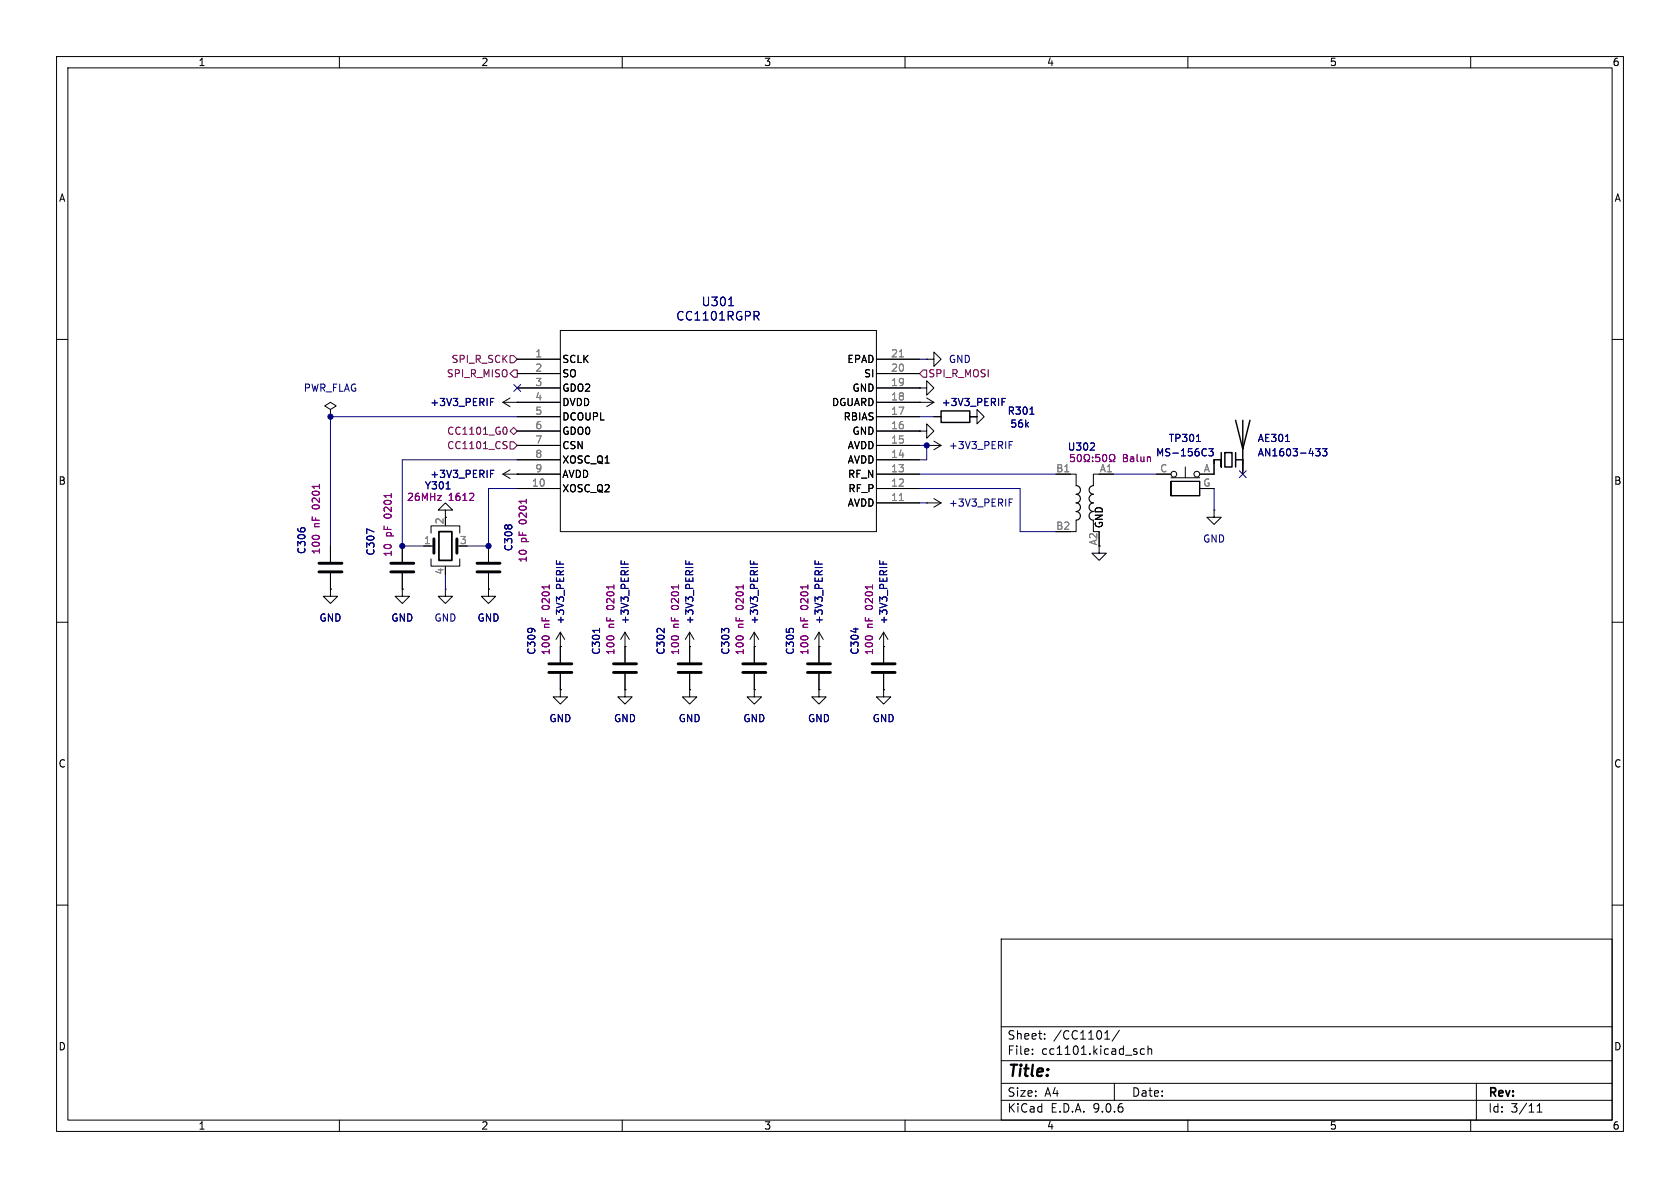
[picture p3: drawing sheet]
<svg xmlns="http://www.w3.org/2000/svg" width="297mm" height="210mm" viewBox="0 0 297 210" stroke-linecap="round" stroke-linejoin="round" font-family="sans-serif">
<g fill="none" stroke="#000" stroke-width=".18">
<path d="M10 10h277v190h-277zM12 12h273v186h-273zM60 10v2M110 10v2M160 10v2M210 10v2M260 10v2M99.1 58.4h55.8v35.6h-55.8zM10 60h2M58.4 72.4l1-.6-1-.7-1 .7 1 .6v1.3M58.4 73.7h.1M88.9 71.1h10.2"/>
<path d="M88.9 71.1l1.3 .8M90.2 70.4l-1.3 .7M91.4 71.1h.1M91.4 78.7h7.7M91.4 73.7h7.7M91.4 63.5h7.7M91.4 66h7.7M91.4 68.6h7.7M91.4 76.2h7.7M154.9 78.7h7.7M154.9 71.1h10.2M154.9 73.7h7.7"/>
<path d="M154.9 63.5h7.7M154.9 66h7.7M154.9 68.6h7.7M154.9 76.2h7.7M162.6 76.2h1.2v-1.3l1.3 1.3-1.3 1.3v-1.3M162.6 76.2h.1M162.6 71.1h.1M162.6 68.6h1.2v-1.3l1.3 1.3-1.3 1.3v-1.3M162.6 68.6h.1M163.8 78.7h.1M163.8 63.5h1.3v-1.3l1.3 1.3-1.3 1.3v-1.3M163.8 63.5h.1"/>
<path d="M163.8 78.7h2.6M163.8 70.4l1.3 .7M165.1 78l1.3 .7M165.1 71.1l-1.3 .8M165.1 73.7h1.3M166.4 78.7l-1.3 .8M171.4 73.7h1.3v-1.3l1.3 1.3-1.3 1.2v-1.2zM171.4 73.7h.1M285 60h2M58.4 96.5v2.8M71.1 96.5v2.8M74.9 96.5h1.8"/>
<path d="M76.2 94.2v-1.2h5.1v1.2M76.2 98.8v1.3h5.1v-1.3M78.7 90.2h-1.2l1.2-1.3 1.3 1.3h-1.3v1.2M86.4 96.5v2.8M88.9 83.8h10.2M88.9 83.8l1.3 .8M90.2 83.1l-1.3 .7M91.4 83.8h.1M91.4 86.4h7.7M91.4 81.3h7.7M154.9 83.8h7.7M154.9 86.4h7.7"/>
<path d="M154.9 88.9h7.7M154.9 81.3h7.7M163.8 88.9h.1M163.8 88.9h2.6M165.1 88.1l1.3 .8M166.4 88.9l-1.3 .8M186.7 83.8h3.5v2.1M190.2 91.9v2.1h-1M194.3 96.5v1.3h1.3l-1.3 1.3-1.3-1.3h1.3M196.8 83.8h-3.5v2.1M204.5 83.8h2.5M207 85.1v2.5z"/>
<path d="M207 87.6h5.1zM207 85.1h5.1zM207 84.5h5.1M209.5 82.6v1.9M212.1 85.1v2.5zM212.1 86.4h2.5M214.6 90.2v1.2h1.3l-1.3 1.3-1.2-1.3h1.2M214.6 90.2h.1M214.6 81.3v2.5h-2.5M219.7 81.3v2.5M10 110h2M58.4 104.1v1.3h1.3l-1.3 1.3-1.3-1.3h1.3"/>
<path d="M58.4 104.1h.1M58.4 101.3v2.8M71.1 104.1v1.3h1.3l-1.3 1.3-1.3-1.3h1.3M71.1 104.1h.1M71.1 101.3v2.8M78.7 104.1v1.3h1.3l-1.3 1.3-1.2-1.3h1.2M78.7 104.1h.1M78.7 100.1v.2M86.4 104.1v1.3h1.2l-1.2 1.3-1.3-1.3h1.3M86.4 104.1h.1M86.4 101.3v2.8M99.1 114.3h.1"/>
<path d="M99.1 111.8v5.3M99.1 119.1v2.8M99.1 111.8l-.8 1.2M99.1 111.8l.7 1.2M110.5 114.3h.1M110.5 111.8v5.3M110.5 119.1v2.8M110.5 111.8l-.8 1.2M110.5 111.8l.8 1.2M121.9 114.3h.1M121.9 111.8l-.7 1.2M121.9 111.8l.8 1.2"/>
<path d="M121.9 111.8v5.3M121.9 119.1v2.8M133.3 114.3h.1M133.3 111.8v5.3M133.3 119.1v2.8M133.3 111.8l-.7 1.2M133.3 111.8l.8 1.2M144.8 114.3h.1M144.8 111.8l-.8 1.2M144.8 111.8l.7 1.2M144.8 111.8v5.3M144.8 119.1v2.8"/>
<path d="M156.2 114.3h.1M156.2 111.8l-.8 1.2M156.2 111.8l.8 1.2M156.2 111.8v5.3M156.2 119.1v2.8M285 110h2M99.1 121.9v1.3h1.2l-1.2 1.3-1.3-1.3h1.3M99.1 121.9h.1M110.5 121.9v1.3h1.3l-1.3 1.3-1.3-1.3h1.3M110.5 121.9h.1M121.9 121.9v1.3h1.3l-1.3 1.3-1.3-1.3h1.3M121.9 121.9h.1"/>
<path d="M133.3 121.9v1.3h1.3l-1.3 1.3-1.2-1.3h1.2M133.3 121.9h.1M144.8 121.9v1.3h1.2l-1.2 1.3-1.3-1.3h1.3M144.8 121.9h.1M156.2 121.9v1.3h1.3l-1.3 1.3-1.3-1.3h1.3M156.2 121.9h.1M10 160h2M177 166h108v32h-108zM285 160h2M60 198v2M110 198v2M160 198v2"/>
<path d="M177 194.5h108M177 191.5h108M177 187.5h108M177 181.5h108M182.5 186.3v.1M182.5 185.5v.1M184.7 183.6v.1M184.7 182.8v.1M195.3 183.7h.9M197 191.5v3M197.9 182.1l-1.3 2M202.3 185.5l-.4-.1-.3 .3v.4l.1 .2h.6"/>
<path d="M203 185.5l.2-.1 .3 .1 .1 .9M203 184.9v1.5M210 198v2M260 198v2M261 191.5v6.5M271.7 196.6h.9M271.7 195.5l.5-.4v1.5"/>
<circle cx="207.5" cy="83.8" r=".51"/>
<circle cx="211.6" cy="83.8" r=".51"/>
</g>
<g fill="none" stroke="#000084" stroke-width=".18">
<path d="M133.7 55.9l.5 .7M133.9 55.1l.3 .2-.1 .4-.2 .2M86.7 71h.4M86.7 70.4h.6M90.8 68l1.2 1.2M92 68l-1.2 1.2M177.1 71h.5M177.1 70.4h.6M178.4 78.7h.4M178.4 78h.6M213.7 79.3h.8l-.4 .5 .3 .1v.6l-.2 .1-.5-.1M232.6 79.3h.8l-.5 .5 .4 .1v.6l-.2 .1-.5-.1"/>
<path d="M233.8 79.3h.8l-.4 .5 .3 .1v.6l-.2 .1-.5-.1M86.7 83.7h.4M86.7 83.1h.6M98.4 99.1v.6M99 99.3v.4M109.8 99.1v.6M110.4 99.3v.4M121.2 99.1v.6M121.8 99.3v.4M132.7 99.1v.6M133.3 99.3v.4M144.1 99.1v.6"/>
<path d="M144.7 99.3v.4M155.5 99.1v.6M156.1 99.3v.4M178.4 88.8h.4M178.4 88.2h.6M219.1 83.2l1.2 1.2M220.3 83.2l-1.2 1.2"/>
</g>
<g fill="none" stroke="#000080" stroke-width=".18">
<path d="M128.8 54h.9M91.4 73.7h-33v22.8M162.6 78.7h1.2v2.6h-1.2M162.6 73.7h2.5M162.6 63.5h1.2M171.4 73.7h1.3M182.1 73.2h.7M192.7 79.6h.8M193.4 78.4v.4M211.5 78h.7M227.3 78h.7M66.1 94l-1.3-.5v.8"/>
<path d="M78.9 86.4h.7M91.4 86.4h-5v10.1h-3.9M91.4 81.3h-20.3v15.2h3.8M162.6 83.8h24.1M162.6 86.4h17.7v7.6h6.4M162.6 88.9h1.2M196.8 83.8h7.7M214.6 86.4v3.8M78.7 101.6v2.5M106 111.1v.7M151.3 111v.8"/>
</g>
<path d="M190.2 85.8a.77 .77 0 0 1 .8 .8 .77 .77 0 0 1-.8 .8 .76 .76 0 0 1 .8 .7 .76 .76 0 0 1-.8 .8 .76 .76 0 0 1 .8 .8 .76 .76 0 0 1-.8 .7 .76 .76 0 0 1 .8 .8 .76 .76 0 0 1-.8 .7M193.3 85.9a.76 .76 0 0 0-.8 .7 .76 .76 0 0 0 .8 .8 .77 .77 0 0 0-.8 .7 .77 .77 0 0 0 .8 .8M193.3 88.9a.76 .76 0 0 0-.8 .8 .76 .76 0 0 0 .8 .7 .77 .77 0 0 0-.8 .8 .77 .77 0 0 0 .8 .8" fill="none" stroke="#000" stroke-width=".2"/>
<g fill="none" stroke="#840084" stroke-width=".18">
<path d="M56.5 85.6v.7M69.2 87.2v.8M83 88.5h.8M83.7 87.3v.4M93 88.3v.7M189.3 80.3l-.1 .6 .2-.1 .4 .1 .2 .5-.3 .2-.5-.1M190.6 80.5a.69 .69 0 0 0 .3 1.1l.2-.1 .1-.4-.1-.6M191.8 80.4a.58 .58 0 0 0 .2 1v.2h-.3M192.4 80.4a.58 .58 0 0 1-.1 1v.2h.3M193.2 81.5v.1M193.2 80.8v.1M194.4 80.3h-.6l-.1 .6 .2-.1 .4 .1 .1 .2v.4l-.2 .1-.5-.1"/>
<path d="M195 80.5l.2-.2a.68 .68 0 0 1 .5 .7 .68 .68 0 0 1-.5 .6l-.2-.1-.1-.4zM196.1 81.6h.3v-.2a.54 .54 0 0 1-.2-.8 .54 .54 0 0 1 .7-.2 .58 .58 0 0 1-.1 1v.2h.3M97.1 103.4v.7M108.5 103.4v.7M120 103.4v.7M131.4 103.4v.7M142.8 103.4v.7M154.2 103.4v.7"/>
</g>
<path d="M166.4 72.6h5v2.1h-5zM218.4 74.3l1.3 5.1 1.3-5.1M219.7 74.3v8.9M215.9 80v2.6v-1.3h-1.3v.6M216.5 80h1.3v2.6h-1.3zM218.4 81.3h1.3M218.4 80v2.6" fill="none" stroke="#000" stroke-width=".25"/>
<g fill="none" stroke="#000" stroke-width=".51">
<path d="M56.4 99.6h4.1M69.1 99.6h4.1M76.7 95.3v2.5M80.8 95.3v2.5M84.3 99.6h4.1M56.4 101.1h4.1M69.1 101.1h4.1M84.3 101.1h4.1M97 118.9h4.1M97 117.3h4.1M108.5 118.9h4M108.5 117.3h4"/>
<path d="M119.9 118.9h4.1M119.9 117.3h4.1M131.3 118.9h4.1M131.3 117.3h4.1M142.7 118.9h4.1M142.7 117.3h4.1M154.2 118.9h4M154.2 117.3h4"/>
</g>
<path d="M77.6 94h2.3v5.1h-2.3z" fill="none" stroke="#000" stroke-width=".3"/>
<path d="M159 63.1h.7M159 88.5h.7" fill="none" stroke="#808080" stroke-width=".18"/>
<path d="M89.2 78l.4 .1M89.2 75.5a.68 .68 0 0 1 .5 .6 .68 .68 0 0 1-.5 .7M89.4 78.7l.2 .3-.2 .3M90.2 78.1h.6l.6 .6-.6 .7h-.6zM90.2 76.2l.6-.6 .6 .6-.6 .6zM90.2 62.9h.6l.6 .6-.6 .6h-.6zM90.2 66l.6-.6h.6v1.3h-.6zM163.2 65.4h.6v1.3h-.6l-.6-.7z" fill="none" stroke="#800000" stroke-width=".18"/>
<g fill="#000080" stroke="#000080" stroke-width=".18">
<circle cx="163.8" cy="78.7" r=".46"/>
<circle cx="58.4" cy="73.7" r=".46"/>
<circle cx="86.4" cy="96.5" r=".46"/>
<circle cx="71.1" cy="96.5" r=".46"/>
</g>
<text font-size="2.8" x="178" y="190.9">Title:</text>
<g font-size="2.1" fill="#000084">
<text x="119.4" y="56.9">CC1101RGPR</text>
<text x="123.9" y="54.3">U301</text>
</g>
<g font-size="2.1">
<text x="178" y="184">Sheet:</text>
<text x="186.2" y="184">/CC1101/</text>
<text x="178" y="186.7">File:</text>
<text x="184.1" y="186.7">cc1101.kicad_sch</text>
<text x="178" y="196.9">KiCad</text>
<text x="178" y="194.1">Size:</text>
<text x="184.7" y="194.1">A4</text>
<text x="185.7" y="196.9">E.D.A.</text>
<text x="193.3" y="196.9">9.0.6</text>
<text x="200" y="194.1">Date:</text>
<text x="263" y="194.3">Rev:</text>
<text x="263" y="196.9">Id:</text>
<text x="267.1" y="196.9">3/11</text>
</g>
<g font-size="1.8">
<text x="35" y="11.9">1</text>
<text x="85" y="11.9">2</text>
<text x="135" y="11.9">3</text>
<text x="185" y="11.9">4</text>
<text x="235" y="11.9">5</text>
<text x="285" y="11.9">6</text>
<text x="10.3" y="35.9">A</text>
<text x="285.3" y="35.9">A</text>
<text x="99.3" y="64.4">SCLK</text>
<text x="149.7" y="64.4">EPAD</text>
<text x="99.3" y="66.9">SO</text>
<text x="99.3" y="69.4">GDO2</text>
<text x="99.3" y="72">DVDD</text>
<text x="147" y="72">DGUARD</text>
<text x="150.6" y="69.4">GND</text>
<text x="152.7" y="66.9">SI</text>
<text x="99.3" y="74.5">DCOUPL</text>
<text x="99.3" y="77.1">GDO0</text>
<text x="149" y="74.5">RBIAS</text>
<text x="150.6" y="77.1">GND</text>
<text x="99.3" y="79.6">CSN</text>
<text x="99.3" y="82.1">XOSC_Q1</text>
<text x="149.8" y="79.6">AVDD</text>
<text x="149.8" y="82.1">AVDD</text>
<text x="10.3" y="85.9">B</text>
<text x="99.3" y="84.7">AVDD</text>
<text x="99.3" y="87.2">XOSC_Q2</text>
<text x="149.8" y="89.8">AVDD</text>
<text x="149.8" y="84.7">RF_N</text>
<text x="149.9" y="87.2">RF_P</text>
<text x="285.3" y="85.9">B</text>
<text x="78.5" y="92.8" transform="rotate(-90 78.5 92.8)">2</text>
<text x="195.2" y="93.5" transform="rotate(-90 195.2 93.5)">GND</text>
<text x="10.3" y="135.9">C</text>
<text x="285.3" y="135.9">C</text>
<text x="10.3" y="185.9">D</text>
<text x="285.3" y="185.9">D</text>
<text x="35" y="199.9">1</text>
<text x="85" y="199.9">2</text>
<text x="135" y="199.9">3</text>
<text x="185" y="199.9">4</text>
<text x="235" y="199.9">5</text>
<text x="285" y="199.9">6</text>
</g>
<g font-size="1.8" fill="#800000">
<text x="79.7" y="64.4">SPI_R_SCK</text>
<text x="78.9" y="66.9">SPI_R_MISO</text>
<text x="164" y="66.9">SPI_R_MOSI</text>
<text x="79" y="77.1">CC1101_G0</text>
<text x="79" y="79.6">CC1101_CS</text>
</g>
<g font-size="1.8" fill="#808080">
<text x="94.5" y="63.2">1</text>
<text x="94.5" y="65.8">2</text>
<text x="157.4" y="63.2">21</text>
<text x="157.4" y="65.8">20</text>
<text x="94.5" y="68.3">3</text>
<text x="94.5" y="70.9">4</text>
<text x="157.4" y="68.3">19</text>
<text x="157.4" y="70.9">18</text>
<text x="94.5" y="73.4">5</text>
<text x="94.5" y="75.9">6</text>
<text x="157.4" y="73.4">17</text>
<text x="157.4" y="75.9">16</text>
<text x="94.5" y="78.5">7</text>
<text x="94.5" y="81">8</text>
<text x="94.5" y="83.6">9</text>
<text x="157.4" y="78.5">15</text>
<text x="157.4" y="81">14</text>
<text x="157.4" y="83.6">13</text>
<text x="186.6" y="83.6">B1</text>
<text x="194.3" y="83.6">A1</text>
<text x="205" y="83.6">C</text>
<text x="212.7" y="83.6">A</text>
<text x="93.9" y="86.1">10</text>
<text x="157.4" y="86.1">12</text>
<text x="157.4" y="88.6">11</text>
<text x="212.6" y="86.1">G</text>
<text x="186.6" y="93.7">B2</text>
<text x="74.9" y="96.3">1</text>
<text x="78.5" y="101.7" transform="rotate(-90 78.5 101.7)">4</text>
<text x="81.2" y="96.3">3</text>
<text x="194.1" y="96.5" transform="rotate(-90 194.1 96.5)">A2</text>
</g>
<g font-size="1.8" fill="#000084">
<text x="167.6" y="64.4">GND</text>
<text x="53.6" y="69.4">PWR_FLAG</text>
<text x="76" y="72">+3V3_PERIF</text>
<text x="166.4" y="72">+3V3_PERIF</text>
<text x="178.5" y="75.8">56k</text>
<text x="167.7" y="79.6">+3V3_PERIF</text>
<text x="204.3" y="80.9">MS-156C3</text>
<text x="222.3" y="80.9">AN1603-433</text>
<text x="76" y="84.7">+3V3_PERIF</text>
<text x="167.7" y="89.8">+3V3_PERIF</text>
<text x="212.6" y="96.1">GND</text>
<text x="56.4" y="110.1">GND</text>
<text x="69.1" y="110.1">GND</text>
<text x="76.7" y="110.1">GND</text>
<text x="84.3" y="110.1">GND</text>
<text x="99.9" y="110.5" transform="rotate(-90 99.9 110.5)">+3V3_PERIF</text>
<text x="111.4" y="110.5" transform="rotate(-90 111.4 110.5)">+3V3_PERIF</text>
<text x="122.8" y="110.5" transform="rotate(-90 122.8 110.5)">+3V3_PERIF</text>
<text x="134.2" y="110.5" transform="rotate(-90 134.2 110.5)">+3V3_PERIF</text>
<text x="145.6" y="110.5" transform="rotate(-90 145.6 110.5)">+3V3_PERIF</text>
<text x="157.1" y="110.5" transform="rotate(-90 157.1 110.5)">+3V3_PERIF</text>
<text x="97" y="127.9">GND</text>
<text x="108.5" y="127.9">GND</text>
<text x="119.9" y="127.9">GND</text>
<text x="131.3" y="127.9">GND</text>
<text x="142.7" y="127.9">GND</text>
<text x="154.2" y="127.9">GND</text>
</g>
<g font-size="1.8" fill="#000080">
<text x="178" y="73.5">R301</text>
<text x="206.5" y="78.3">TP301</text>
<text x="222.3" y="78.3">AE301</text>
<text x="75" y="86.7">Y301</text>
<text x="54.2" y="98.1" transform="rotate(-90 54.2 98.1)">C306</text>
<text x="66.4" y="98.3" transform="rotate(-90 66.4 98.3)">C307</text>
<text x="90.8" y="97.5" transform="rotate(-90 90.8 97.5)">C308</text>
<text x="94.8" y="115.8" transform="rotate(-90 94.8 115.8)">C309</text>
<text x="106.3" y="115.8" transform="rotate(-90 106.3 115.8)">C301</text>
<text x="117.7" y="115.8" transform="rotate(-90 117.7 115.8)">C302</text>
<text x="129.1" y="115.8" transform="rotate(-90 129.1 115.8)">C303</text>
<text x="140.6" y="115.8" transform="rotate(-90 140.6 115.8)">C305</text>
<text x="152" y="115.8" transform="rotate(-90 152 115.8)">C304</text>
</g>
<g font-size="1.8" fill="#840084">
<text x="188.7" y="79.9">U302</text>
<text x="198.4" y="81.9">Balun</text>
<text x="56.7" y="89.9" transform="rotate(-90 56.7 89.9)">0201</text>
<text x="71.9" y="88.7">26MHz</text>
<text x="79.3" y="88.7">1612</text>
<text x="56.7" y="93.3" transform="rotate(-90 56.7 93.3)">nF</text>
<text x="69.4" y="94.9" transform="rotate(-90 69.4 94.9)">pF</text>
<text x="69.4" y="91.5" transform="rotate(-90 69.4 91.5)">0201</text>
<text x="93.3" y="96" transform="rotate(-90 93.3 96)">pF</text>
<text x="93.3" y="92.5" transform="rotate(-90 93.3 92.5)">0201</text>
<text x="56.7" y="98.1" transform="rotate(-90 56.7 98.1)">100</text>
<text x="69.4" y="98.5" transform="rotate(-90 69.4 98.5)">10</text>
<text x="93.3" y="99.5" transform="rotate(-90 93.3 99.5)">10</text>
<text x="97.4" y="107.7" transform="rotate(-90 97.4 107.7)">0201</text>
<text x="108.8" y="107.7" transform="rotate(-90 108.8 107.7)">0201</text>
<text x="120.2" y="107.7" transform="rotate(-90 120.2 107.7)">0201</text>
<text x="131.7" y="107.7" transform="rotate(-90 131.7 107.7)">0201</text>
<text x="143.1" y="107.7" transform="rotate(-90 143.1 107.7)">0201</text>
<text x="154.5" y="107.7" transform="rotate(-90 154.5 107.7)">0201</text>
<text x="97.4" y="111.1" transform="rotate(-90 97.4 111.1)">nF</text>
<text x="108.8" y="111.1" transform="rotate(-90 108.8 111.1)">nF</text>
<text x="120.2" y="111.1" transform="rotate(-90 120.2 111.1)">nF</text>
<text x="131.7" y="111.1" transform="rotate(-90 131.7 111.1)">nF</text>
<text x="143.1" y="111.1" transform="rotate(-90 143.1 111.1)">nF</text>
<text x="154.5" y="111.1" transform="rotate(-90 154.5 111.1)">nF</text>
<text x="97.4" y="115.9" transform="rotate(-90 97.4 115.9)">100</text>
<text x="108.8" y="115.9" transform="rotate(-90 108.8 115.9)">100</text>
<text x="120.2" y="115.9" transform="rotate(-90 120.2 115.9)">100</text>
<text x="131.7" y="115.9" transform="rotate(-90 131.7 115.9)">100</text>
<text x="143.1" y="115.9" transform="rotate(-90 143.1 115.9)">100</text>
<text x="154.5" y="115.9" transform="rotate(-90 154.5 115.9)">100</text>
</g>
</svg>
